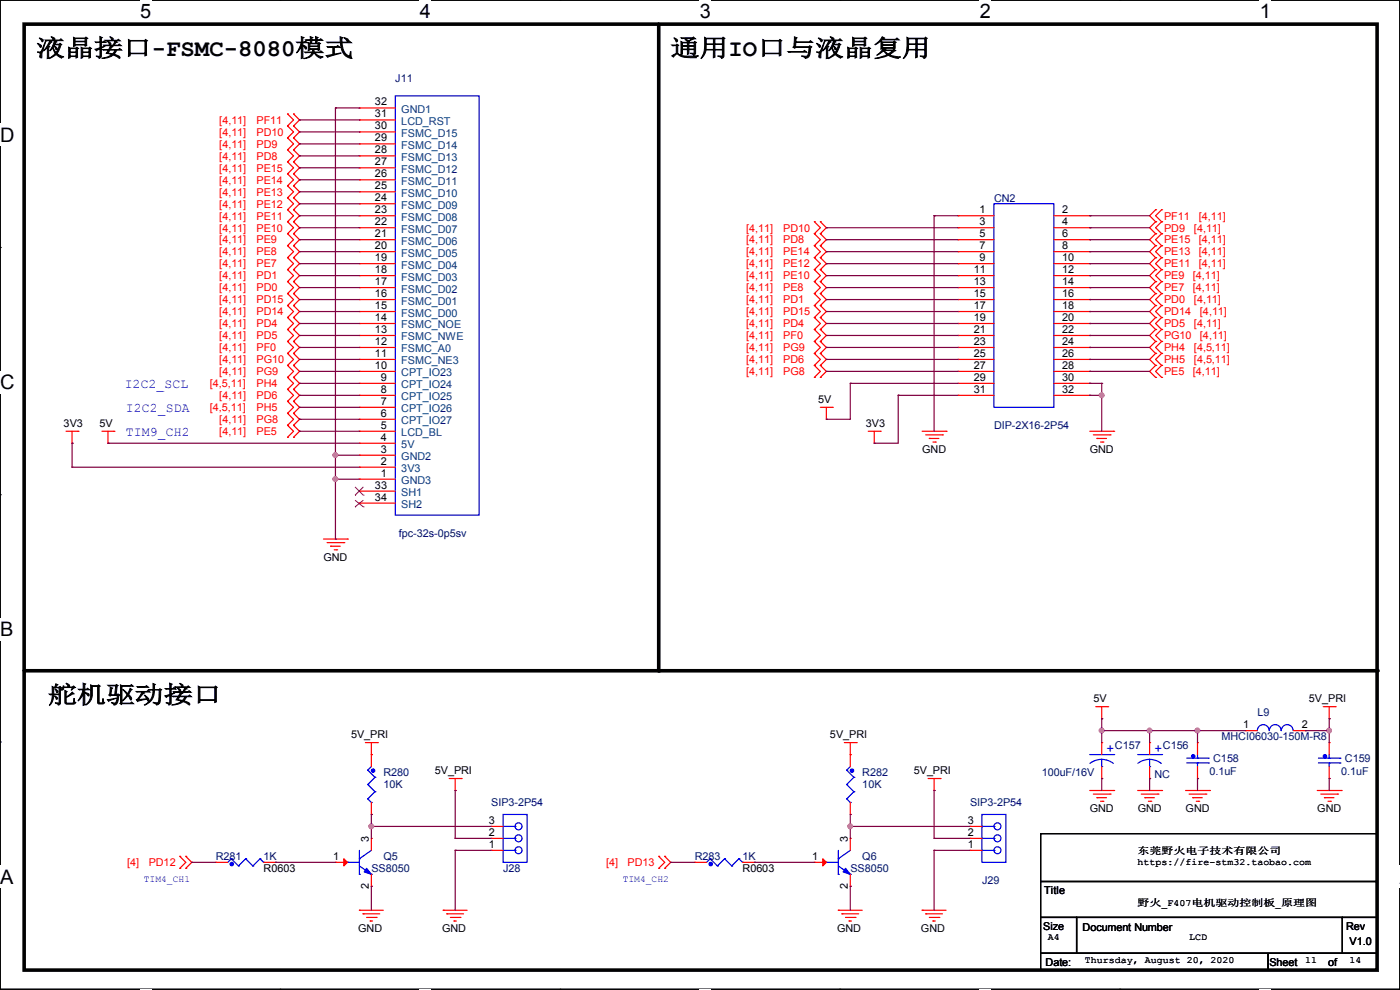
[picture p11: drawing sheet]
<svg xmlns="http://www.w3.org/2000/svg" width="297mm" height="210mm" viewBox="0 0 297 210" stroke-linecap="round" stroke-linejoin="round" font-family="sans-serif">
<path d="M0 0h297v209.8h-297z" fill="none" stroke="#000" stroke-width=".25"/>
<g fill="#fff">
<path d="M29.7 0h2.4v4.8h-2.4z"/>
<path d="M29.7 209.8h2.4v.2h-2.4z"/>
</g>
<path d="M59.4 0h.1M59.4 209.8h.1" fill="none" stroke="#000" stroke-width=".25"/>
<g fill="#fff">
<path d="M89.1 0h2.3v4.8h-2.3z"/>
<path d="M89.1 209.8h2.3v.2h-2.3z"/>
</g>
<path d="M118.8 0h.1M118.8 209.8h.1" fill="none" stroke="#000" stroke-width=".25"/>
<g fill="#fff">
<path d="M148.5 0h2.3v4.8h-2.3z"/>
<path d="M148.5 209.8h2.3v.2h-2.3z"/>
</g>
<path d="M178.2 0h.1M178.2 209.8h.1" fill="none" stroke="#000" stroke-width=".25"/>
<g fill="#fff">
<path d="M207.9 0h2.3v4.8h-2.3z"/>
<path d="M207.9 209.8h2.3v.2h-2.3z"/>
</g>
<path d="M237.6 0h.1M237.6 209.8h.1" fill="none" stroke="#000" stroke-width=".25"/>
<g fill="#fff">
<path d="M267.3 0h2.3v4.8h-2.3z"/>
<path d="M267.3 209.8h2.3v.2h-2.3z"/>
<path d="M0 26.2h3.1v4.8h-3.1z"/>
<path d="M0 78.7h3.1v4.7h-3.1z"/>
</g>
<path d="M0 52.5h.1M297 52.5h.1" fill="none" stroke="#000" stroke-width=".25"/>
<path d="M0 131.1h2.9v4.8h-2.9z" fill="#fff"/>
<path d="M0 104.9h.1M297 104.9h.1" fill="none" stroke="#000" stroke-width=".25"/>
<g fill="#fff">
<path d="M0 183.6h2.9v4.7h-2.9z"/>
<path d="M296.9 183.6h.1v4.7h-.1z"/>
</g>
<path d="M0 157.4h.1M297 157.4h.1M220.8 176.8h71.3v10.2h-71.3zM220.8 187h71.3v7.6h-71.3zM220.8 194.6h7.6v7.6h-7.6zM228.4 194.6h56.4v7.6h-56.4zM284.8 194.6h7.3v7.6h-7.3zM220.8 202.2h48.2v3.6h-48.2zM269 202.2h23.1v3.6h-23.1z" fill="none" stroke="#000" stroke-width=".25"/>
<path d="M5.1 5.1h287v200.7h-287zM139.7 5.1v137.2M5.1 142.3h287" fill="none" stroke="#000" stroke-width=".76"/>
<g fill="#000">
<circle cx="139.7" cy="142.3" r=".38"/>
<circle cx="292.1" cy="142.3" r=".38"/>
</g>
<g fill="none" stroke="#f00" stroke-width=".25">
<path d="M61 26.7h.1M61 24.2h.1M61 29.3h.1M61 31.8h.1M61 34.3h.1M61 36.9h.1M61 39.4h.1M61 24.2l1.3 1.2-1.3 1.3M61 26.7l1.3 1.3-1.3 1.3M61 29.3l1.3 1.2-1.3 1.3M61 31.8l1.3 1.3-1.3 1.2M61 34.3l1.3 1.3-1.3 1.3"/>
<path d="M61 36.9l1.3 1.2-1.3 1.3M61 39.4l1.3 1.3-1.3 1.3M62.3 24.2h.1M62.3 26.7h.1M62.3 29.3h.1M62.3 31.8h.1M62.3 34.3h.1M62.3 36.9h.1M62.3 39.4h.1M62.3 24.2l1.2 1.2-1.2 1.3M62.3 26.7l1.2 1.3-1.2 1.3M62.3 29.3l1.2 1.2-1.2 1.3"/>
<path d="M62.3 31.8l1.2 1.3-1.2 1.2M62.3 34.3l1.2 1.3-1.2 1.3M62.3 36.9l1.2 1.2-1.2 1.3M62.3 39.4l1.2 1.3-1.2 1.3M76.2 22.9h.1M76.2 25.4h.1M76.2 28h.1M76.2 30.5h.1M76.2 33.1h.1M76.2 35.6h.1M76.2 38.1h.1M76.2 22.9h7.7"/>
<path d="M76.2 25.4h7.7M76.2 28h7.7M76.2 30.5h7.7M76.2 33.1h7.7M76.2 35.6h7.7M76.2 38.1h7.7M61 42h.1M61 44.5h.1M61 47h.1M61 49.6h.1M61 52.1h.1M61 54.7h.1"/>
<path d="M61 57.2h.1M61 59.7h.1M61 42l1.3 1.2-1.3 1.3M61 44.5l1.3 1.3-1.3 1.2M61 47l1.3 1.3-1.3 1.3M61 49.6l1.3 1.2-1.3 1.3M61 52.1l1.3 1.3-1.3 1.3M61 54.7l1.3 1.2-1.3 1.3M61 57.2l1.3 1.3-1.3 1.2M61 59.7l1.3 1.3-1.3 1.3M62.3 42h.1M62.3 44.5h.1"/>
<path d="M62.3 47h.1M62.3 49.6h.1M62.3 52.1h.1M62.3 54.7h.1M62.3 57.2h.1M62.3 59.7h.1M62.3 42l1.2 1.2-1.2 1.3M62.3 44.5l1.2 1.3-1.2 1.2M62.3 47l1.2 1.3-1.2 1.3M62.3 49.6l1.2 1.2-1.2 1.3M62.3 52.1l1.2 1.3-1.2 1.3M62.3 54.7l1.2 1.2-1.2 1.3"/>
<path d="M62.3 57.2l1.2 1.3-1.2 1.2M62.3 59.7l1.2 1.3-1.2 1.3M76.2 40.7h.1M76.2 43.2h.1M76.2 45.8h.1M76.2 48.3h.1M76.2 50.8h.1M76.2 53.4h.1M76.2 55.9h.1M76.2 58.5h.1M76.2 45.8h7.7M76.2 48.3h7.7"/>
<path d="M76.2 50.8h7.7M76.2 53.4h7.7M76.2 55.9h7.7M76.2 58.5h7.7M76.2 40.7h7.7M76.2 43.2h7.7M172.8 54.7h.1M172.8 52.1h.1M172.8 57.2h.1M172.8 59.7h.1M172.8 49.6h.1M172.8 47h.1"/>
<path d="M172.8 52.1l1.2 1.3-1.2 1.3M172.8 54.7l1.2 1.2-1.2 1.3M172.8 57.2l1.2 1.3-1.2 1.2M172.8 49.6l1.2 1.2-1.2 1.3M172.8 59.7l1.2 1.3-1.2 1.3M172.8 47l1.2 1.3-1.2 1.3M174 52.1h.1M174 54.7h.1M174 57.2h.1M174 59.7h.1M174 49.6h.1M174 47h.1"/>
<path d="M174 52.1l1.3 1.3-1.3 1.3M174 54.7l1.3 1.2-1.3 1.3M174 57.2l1.3 1.3-1.3 1.2M174 49.6l1.3 1.2-1.3 1.3M174 59.7l1.3 1.3-1.3 1.3M174 47l1.3 1.3-1.3 1.3M203.2 45.8h.1M203.2 48.3h.1M203.2 50.8h.1M203.2 53.4h.1M203.2 55.9h.1M203.2 58.5h.1"/>
<path d="M203.2 45.8h7.7M203.2 48.3h7.7M203.2 50.8h7.7M203.2 53.4h7.7M203.2 55.9h7.7M203.2 58.5h7.7M223.6 45.8h7.6M223.6 48.3h7.6M223.6 50.8h7.6M223.6 53.4h7.6M223.6 55.9h7.6M223.6 58.5h7.6"/>
<path d="M231.2 45.8h.1M231.2 48.3h.1M231.2 50.8h.1M231.2 53.4h.1M231.2 55.9h.1M231.2 58.5h.1M245.2 44.5h.1M245.2 47h.1M245.2 49.6h.1M245.2 52.1h.1M245.2 54.7h.1M245.2 57.2h.1"/>
<path d="M245.2 59.7h.1M245.2 44.5l-1.3 1.3 1.3 1.2M245.2 47l-1.3 1.3 1.3 1.3M245.2 52.1l-1.3 1.3 1.3 1.3M245.2 49.6l-1.3 1.2 1.3 1.3M245.2 57.2l-1.3 1.3 1.3 1.2M245.2 54.7l-1.3 1.2 1.3 1.3M245.2 59.7l-1.3 1.3 1.3 1.3M246.4 47h.1M246.4 44.5h.1M246.4 49.6h.1M246.4 54.7h.1"/>
<path d="M246.4 52.1h.1M246.4 59.7h.1M246.4 57.2h.1M246.4 44.5l-1.2 1.3 1.2 1.2M246.4 47l-1.2 1.3 1.2 1.3M246.4 52.1l-1.2 1.3 1.2 1.3M246.4 49.6l-1.2 1.2 1.2 1.3M246.4 57.2l-1.2 1.3 1.2 1.2M246.4 54.7l-1.2 1.2 1.2 1.3M246.4 59.7l-1.2 1.3 1.2 1.3M61 62.3h.1M61 64.8h.1"/>
<path d="M61 67.4h.1M61 69.9h.1M61 72.4h.1M61 75h.1M61 77.5h.1M61 62.3l1.3 1.2-1.3 1.3M61 64.8l1.3 1.3-1.3 1.3M61 67.4l1.3 1.2-1.3 1.3M61 69.9l1.3 1.3-1.3 1.2M61 72.4l1.3 1.3-1.3 1.3M61 75l1.3 1.2-1.3 1.3M61 77.5l1.3 1.3-1.3 1.3"/>
<path d="M62.3 62.3h.1M62.3 64.8h.1M62.3 67.4h.1M62.3 69.9h.1M62.3 72.4h.1M62.3 75h.1M62.3 77.5h.1M62.3 62.3l1.2 1.2-1.2 1.3M62.3 64.8l1.2 1.3-1.2 1.3M62.3 67.4l1.2 1.2-1.2 1.3M62.3 69.9l1.2 1.3-1.2 1.2M62.3 72.4l1.2 1.3-1.2 1.3"/>
<path d="M62.3 75l1.2 1.2-1.2 1.3M62.3 77.5l1.2 1.3-1.2 1.3M76.2 61h.1M76.2 63.5h.1M76.2 66.1h.1M76.2 68.6h.1M76.2 71.2h.1M76.2 73.7h.1M76.2 76.2h.1M76.2 78.8h.1M76.2 61h7.7M76.2 63.5h7.7"/>
<path d="M76.2 66.1h7.7M76.2 68.6h7.7M76.2 71.2h7.7M76.2 73.7h7.7M76.2 76.2h7.7M76.2 78.8h7.7M172.8 64.8h.1M172.8 62.3h.1M172.8 67.4h.1M172.8 69.9h.1M172.8 72.4h.1M172.8 77.5h.1"/>
<path d="M172.8 75h.1M172.8 62.3l1.2 1.2-1.2 1.3M172.8 64.8l1.2 1.3-1.2 1.3M172.8 67.4l1.2 1.2-1.2 1.3M172.8 69.9l1.2 1.3-1.2 1.2M172.8 75l1.2 1.2-1.2 1.3M172.8 77.5l1.2 1.3-1.2 1.3M172.8 72.4l1.2 1.3-1.2 1.3M174 62.3h.1M174 64.8h.1M174 67.4h.1M174 69.9h.1"/>
<path d="M174 72.4h.1M174 75h.1M174 77.5h.1M174 62.3l1.3 1.2-1.3 1.3M174 64.8l1.3 1.3-1.3 1.3M174 67.4l1.3 1.2-1.3 1.3M174 69.9l1.3 1.3-1.3 1.2M174 75l1.3 1.2-1.3 1.3M174 77.5l1.3 1.3-1.3 1.3M174 72.4l1.3 1.3-1.3 1.3M203.2 61h.1M203.2 63.5h.1"/>
<path d="M203.2 66.1h.1M203.2 68.6h.1M203.2 71.2h.1M203.2 73.7h.1M203.2 76.2h.1M203.2 78.8h.1M203.2 61h7.7M203.2 63.5h7.7M203.2 66.1h7.7M203.2 68.6h7.7M203.2 71.2h7.7M203.2 73.7h7.7"/>
<path d="M203.2 76.2h7.7M203.2 78.8h7.7M223.6 61h7.6M223.6 63.5h7.6M223.6 66.1h7.6M223.6 68.6h7.6M223.6 71.2h7.6M223.6 73.7h7.6M223.6 76.2h7.6M223.6 78.8h7.6M231.2 61h.1M231.2 63.5h.1"/>
<path d="M231.2 66.1h.1M231.2 68.6h.1M231.2 71.2h.1M231.2 73.7h.1M231.2 76.2h.1M231.2 78.8h.1M245.2 62.3h.1M245.2 64.8h.1M245.2 67.4h.1M245.2 69.9h.1M245.2 72.4h.1M245.2 75h.1"/>
<path d="M245.2 77.5h.1M245.2 62.3l-1.3 1.2 1.3 1.3M245.2 67.4l-1.3 1.2 1.3 1.3M245.2 64.8l-1.3 1.3 1.3 1.3M245.2 69.9l-1.3 1.3 1.3 1.2M245.2 72.4l-1.3 1.3 1.3 1.3M245.2 75l-1.3 1.2 1.3 1.3M245.2 77.5l-1.3 1.3 1.3 1.3M246.4 64.8h.1M246.4 62.3h.1M246.4 69.9h.1M246.4 67.4h.1"/>
<path d="M246.4 72.4h.1M246.4 75h.1M246.4 77.5h.1M246.4 62.3l-1.2 1.2 1.2 1.3M246.4 67.4l-1.2 1.2 1.2 1.3M246.4 64.8l-1.2 1.3 1.2 1.3M246.4 69.9l-1.2 1.3 1.2 1.2M246.4 72.4l-1.2 1.3 1.2 1.3M246.4 75l-1.2 1.2 1.2 1.3M246.4 77.5l-1.2 1.3 1.2 1.3M14 91.5h2.6M15.3 94h.1"/>
<path d="M15.3 91.5v2.5M16.6 91.5h.1M21.6 91.5h2.6M22.9 94h.1M22.9 91.5v2.5M24.2 91.5h.1M61 85.1h.1M61 82.6h.1M61 80.1h.1M61 87.7h.1M61 90.2h.1M61 92.8h.1"/>
<path d="M61 82.6l1.3 1.3-1.3 1.2M61 80.1l1.3 1.2-1.3 1.3M61 85.1l1.3 1.3-1.3 1.3M61 87.7l1.3 1.2-1.3 1.3M61 90.2l1.3 1.3-1.3 1.3M62.3 82.6h.1M62.3 85.1h.1M62.3 80.1h.1M62.3 87.7h.1M62.3 90.2h.1M62.3 92.8h.1M62.3 82.6l1.2 1.3-1.2 1.2"/>
<path d="M62.3 80.1l1.2 1.2-1.2 1.3M62.3 85.1l1.2 1.3-1.2 1.3M62.3 87.7l1.2 1.2-1.2 1.3M62.3 90.2l1.2 1.3-1.2 1.3M76.2 81.3h.1M76.2 83.9h.1M76.2 86.4h.1M76.2 88.9h.1M76.2 91.5h.1M76.2 94h.1M76.2 96.6h.1M76.2 99.1h.1"/>
<path d="M76.2 91.5h7.7M76.2 86.4h7.7M76.2 81.3h7.7M76.2 83.9h7.7M76.2 88.9h7.7M76.2 94h7.7M76.2 96.6h7.7M76.2 99.1h7.7M172.8 80.1h.1M174 80.1h.1M174 86.4h2.6M175.3 88.9h.1"/>
<path d="M175.3 86.4v2.5M176.6 86.4h.1M184.2 91.5h2.5M185.5 94h.1M185.5 91.5v2.5M186.7 91.5h.1M195.6 91.5h5.1M196.4 92.2h3.5M197.1 93h.1M197.1 93h2.1M197.9 93.8h.5M198.4 93.8h.1"/>
<path d="M199.9 92.2h.1M200.7 91.5h.1M203.2 81.3h.1M203.2 83.9h.1M203.2 81.3h7.7M203.2 83.9h7.7M223.6 81.3h7.6M223.6 83.9h7.6M231.2 81.3h.1M231.2 83.9h.1M231.2 91.5h5.1M231.9 92.2h3.6"/>
<path d="M232.7 93h.1M232.7 93h2M233.5 93.8h.5M234 93.8h.1M235.5 92.2h.1M236.3 91.5h.1M245.2 80.1h.1M246.4 80.1h.1M68.6 114.3h5.1M69.4 115.1h3.5M70.1 115.9h.1M70.1 115.9h2.1"/>
<path d="M70.9 116.6h.5M71.4 116.6h.1M72.9 115.1h.1M73.7 114.3h.1M76.2 101.6h.1M76.2 104.2h.1M76.2 106.7h.1M76.2 101.6h7.7M76.2 104.2h7.7M76.2 106.7h7.7M77.5 157.5h2.6M78.8 157.5v5.1"/>
<path d="M80.1 157.5h.1M179.1 157.5h2.6M180.4 157.5v5.1M181.7 157.5h.1M232.5 149.9h2.5M233.7 152.4h.1M233.7 157.5h.1M233.7 149.9v2.5M233.7 157.5v2.6M235 149.9h.1M243.9 157.5h.1M243.9 157.5v2.6"/>
<path d="M254 157.5h.1M254 157.5v2.6M264.2 155h.1M264.2 155h2.5M274.4 155h2.5M276.9 155h.1M280.7 149.9h2.6M282 152.4h.1M282 157.5h.1M282 149.9v2.5M282 157.5v2.6M283.3 149.9h.1"/>
<path d="M78.8 160.1h.1M78.8 177.8h.1M78.8 172.8h.1M78.8 170.2v2.6M78.8 177.8v2.6M95.3 165.1h2.5M96.6 167.7h.1M96.6 165.1v2.6M97.8 165.1h.1M104.2 177.8h.1M104.2 175.3h.1M104.2 177.8h2.5"/>
<path d="M104.2 175.3h2.5M180.4 160.1h.1M180.4 177.8h.1M180.4 172.8h.1M180.4 170.2v2.6M180.4 177.8v2.6M196.9 165.1h2.5M198.2 167.7h.1M198.2 165.1v2.6M199.4 165.1h.1M205.8 177.8h.1M205.8 175.3h.1"/>
<path d="M205.8 177.8h2.5M205.8 175.3h2.5M231.2 167.7h5.1M231.9 168.4h3.6M232.7 169.2h.1M232.7 169.2h2M233.5 170h.5M233.7 165.1h.1M233.7 162.6v2.5M234 170h.1M235.5 168.4h.1M236.3 167.7h.1"/>
<path d="M241.3 167.7h5.1M242.1 168.4h3.6M242.9 169.2h.1M242.9 169.2h2M243.6 170h.5M243.9 165.1h.1M243.9 162.6v2.5M244.1 170h.1M245.7 168.4h.1M246.4 167.7h.1M251.5 167.7h5.1M252.3 168.4h3.5"/>
<path d="M253 169.2h.1M253 169.2h2.1M253.8 170h.5M254 165.1h.1M254 162.6v2.5M254.3 170h.1M255.8 168.4h.1M256.6 167.7h.1M279.4 167.7h5.1M280.2 168.4h3.6M281 169.2h.1M281 169.2h2"/>
<path d="M281.7 170h.5M282 165.1h.1M282 162.6v2.5M282.2 170h.1M283.8 168.4h.1M284.5 167.7h.1M38.1 184.2h.1M38.1 181.7h.1M38.1 181.7l1.3 1.2-1.3 1.3M39.4 181.7h.1M39.4 184.2h.1M39.4 181.7l1.3 1.2-1.3 1.3"/>
<path d="M45.8 182.9h.1M45.8 182.9h2.5M55.9 182.9h2.6M58.5 182.9h.1M71.2 182.9h.1M71.2 182.9h2.5M76.2 193.1h.1M76.2 193.1h5.1M77 193.8h.1M77 193.8h3.6M77.8 194.6h2M78.5 195.4h.1"/>
<path d="M78.5 195.4h.5M78.8 188h.1M78.8 185.5v2.5M79.8 194.6h.1M94 193.1h.1M94 193.1h5.1M94.8 193.8h.1M94.8 193.8h3.5M95.5 194.6h2.1M96.3 195.4h.1M96.3 195.4h.5M97.6 194.6h.1"/>
<path d="M104.2 180.4h.1M104.2 180.4h2.5M139.7 184.2h.1M139.7 181.7h.1M139.7 181.7l1.3 1.2-1.3 1.3M141 181.7h.1M141 184.2h.1M141 181.7l1.3 1.2-1.3 1.3M147.4 182.9h.1M147.4 182.9h2.5M157.5 182.9h2.6M160.1 182.9h.1"/>
<path d="M172.8 182.9h.1M172.8 182.9h2.5M177.8 193.1h.1M177.8 193.1h5.1M178.6 193.8h.1M178.6 193.8h3.6M179.4 194.6h2M180.1 195.4h.1M180.1 195.4h.5M180.4 188h.1M180.4 185.5v2.5M181.4 194.6h.1"/>
<path d="M195.6 193.1h.1M195.6 193.1h5.1M196.4 193.8h.1M196.4 193.8h3.5M197.1 194.6h2.1M197.9 195.4h.1M197.9 195.4h.5M199.2 194.6h.1M205.8 180.4h.1M205.8 180.4h2.5"/>
</g>
<g fill="#00f" stroke="#00f" stroke-width=".25">
<path d="M179.4 184.2l1 1.3-1.5-.5z"/>
<path d="M77.8 184.2l1 1.3-1.5-.5z"/>
<circle cx="180.7" cy="163.5" r=".36"/>
<circle cx="253.1" cy="160.4" r=".36"/>
<circle cx="150.8" cy="183.3" r=".36"/>
<circle cx="281.1" cy="160.4" r=".36"/>
<circle cx="79.1" cy="163.5" r=".36"/>
<circle cx="49.2" cy="183.3" r=".36"/>
</g>
<g fill="none" stroke="#00f" stroke-width=".25">
<path d="M83.9 20.4h17.7v88.9h-17.7zM210.9 43.2h12.7v43.2h-12.7zM266.7 155a1.25 1.25 0 0 1 1.3-1.3 1.25 1.25 0 0 1 1.2 1.3 1.27 1.27 0 0 1 1.3-1.3 1.27 1.27 0 0 1 1.3 1.3M271.8 155a1.25 1.25 0 0 1 1.3-1.3 1.25 1.25 0 0 1 1.2 1.3M78 163.4h.1M78 166.4h.1M78 169.5h.1M78 163.4l1.5 1.5M78 166.4l1.5 1.5M78 169.5l.8 .7M78.8 170.2h.1M78.8 162.6l-.8 .8"/>
<path d="M79.5 164.9h.1M79.5 167.9h.1M79.5 164.9l-1.5 1.5M79.5 167.9l-1.5 1.6M106.7 172.8h5.1v10.1h-5.1zM106.7 177.8h2.6M106.7 175.3h2.6M109.3 177.8h.1M109.3 175.3h.1M179.6 163.4h.1M179.6 166.4h.1M179.6 169.5h.1"/>
<path d="M179.6 163.4l1.5 1.5M179.6 166.4l1.5 1.5M179.6 169.5l.8 .7M180.4 170.2h.1M180.4 162.6l-.8 .8M181.1 164.9h.1M181.1 167.9h.1M181.1 164.9l-1.5 1.5M181.1 167.9l-1.5 1.6M208.3 172.8h5.1v10.1h-5.1zM208.3 177.8h2.6M208.3 175.3h2.6"/>
<path d="M210.9 177.8h.1M210.9 175.3h.1M231.2 160.1h5.1M233.7 162.6h.1M233.7 161.1l1.6 .3 .9 .5M233.7 161.1l-1 .1-1.5 .7M233.7 161.1v1.5M236.3 160.1h.1M241.3 160.1h5.1M243.9 162.6h.1M243.9 161.1l1.5 .3 .9 .5M243.9 161.1l-1.1 .1-1.4 .7"/>
<path d="M243.9 161.1v1.5M246.4 160.1h.1M251.8 161.8h4.5M251.8 160.8h4.5M254 161.8h.1M254 160.8h.1M254 160.1v.7M254 161.8v.8M256.3 161.8h.1M256.3 160.8h.1M279.7 161.8h4.6M279.7 160.8h4.6"/>
<path d="M282 161.8h.1M282 160.8h.1M282 160.1v.7M282 161.8v.8M284.3 161.8h.1M284.3 160.8h.1M49.1 182.2h.1M49.1 182.2l-.8 .7M49.1 182.2l1.5 1.5M50.6 183.7h.1M52.1 182.2h.1M52.1 182.2l-1.5 1.5"/>
<path d="M52.1 182.2l1.5 1.5M53.6 183.7h.1M55.2 182.2h.1M55.2 182.2l-1.6 1.5M55.2 182.2l.7 .7M55.9 182.9h.1M73.7 182.9h.1M73.7 182.9h2.5M76.2 182.2h.1M76.2 185.5h.1M76.2 183.7l2.6 1.8M76.2 180.4v5.1"/>
<path d="M78.8 185.5h.1M78.8 180.4l-2.6 1.8M106.7 180.4h2.6M109.3 180.4h.1M150.7 182.2h.1M150.7 182.2l-.8 .7M150.7 182.2l1.5 1.5M152.2 183.7h.1M153.7 182.2h.1M153.7 182.2l-1.5 1.5M153.7 182.2l1.5 1.5M155.2 183.7h.1"/>
<path d="M156.8 182.2h.1M156.8 182.2l-1.6 1.5M156.8 182.2l.7 .7M157.5 182.9h.1M175.3 182.9h.1M175.3 182.9h2.5M177.8 182.2h.1M177.8 185.5h.1M177.8 183.7l2.6 1.8M177.8 180.4v5.1M180.4 185.5h.1M180.4 180.4l-2.6 1.8"/>
<path d="M208.3 180.4h2.6M210.9 180.4h.1"/>
<circle cx="110" cy="177.8" r=".74"/>
<circle cx="110" cy="175.3" r=".74"/>
<circle cx="211.6" cy="177.8" r=".74"/>
<circle cx="211.6" cy="175.3" r=".74"/>
<circle cx="110" cy="180.4" r=".74"/>
<circle cx="211.6" cy="180.4" r=".74"/>
</g>
<g fill="#f00" stroke="#f00" stroke-width=".25">
<path d="M174.5 182.2l.8 .7-.8 .8z"/>
<path d="M72.9 182.2l.8 .7-.8 .8z"/>
</g>
<path d="M75.3 105h.1M75.3 107.5h.1M75.3 103.3l1.8 1.7M75.3 106.1l1.8 1.4M77.1 105h.1M77.1 107.5h.1M77.1 103.3l-1.8 1.7M77.1 106.1l-1.8 1.4" fill="none" stroke="#804000" stroke-width=".21"/>
<g fill="none" stroke="#800040" stroke-width=".25">
<path d="M63.5 25.4h.1M63.5 28h.1M63.5 30.5h.1M63.5 33.1h.1M63.5 35.6h.1M63.5 38.1h.1M63.5 25.4h12.7M63.5 28h12.7M63.5 30.5h12.7M63.5 33.1h12.7M63.5 35.6h12.7M63.5 38.1h12.7"/>
<path d="M71.2 22.9h.1M71.2 22.9v91.4M71.2 22.9h5M63.5 40.7h.1M63.5 43.2h.1M63.5 45.8h.1M63.5 48.3h.1M63.5 50.8h.1M63.5 53.4h.1M63.5 55.9h.1M63.5 58.5h.1M63.5 53.4h12.7"/>
<path d="M63.5 55.9h12.7M63.5 58.5h12.7M63.5 50.8h12.7M63.5 45.8h12.7M63.5 48.3h12.7M63.5 40.7h12.7M63.5 43.2h12.7M175.3 53.4h.1M175.3 55.9h.1M175.3 58.5h.1M175.3 50.8h.1M175.3 48.3h.1"/>
<path d="M175.3 53.4h27.9M175.3 55.9h27.9M175.3 58.5h27.9M175.3 50.8h27.9M175.3 48.3h27.9M198.2 45.8h.1M198.2 45.8v45.7M198.2 45.8h5M231.2 50.8h.1M231.2 53.4h.1M231.2 58.5h.1M231.2 45.8h.1"/>
<path d="M231.2 48.3h.1M231.2 55.9h.1M231.2 53.4h12.7M231.2 55.9h12.7M231.2 58.5h12.7M231.2 50.8h12.7M231.2 45.8h12.7M231.2 48.3h12.7M63.5 61h.1M63.5 63.5h.1M63.5 66.1h.1M63.5 68.6h.1"/>
<path d="M63.5 71.2h.1M63.5 73.7h.1M63.5 76.2h.1M63.5 78.8h.1M63.5 63.5h12.7M63.5 66.1h12.7M63.5 68.6h12.7M63.5 61h12.7M63.5 71.2h12.7M63.5 76.2h12.7M63.5 78.8h12.7M63.5 73.7h12.7"/>
<path d="M175.3 63.5h.1M175.3 66.1h.1M175.3 68.6h.1M175.3 61h.1M175.3 71.2h.1M175.3 76.2h.1M175.3 78.8h.1M175.3 73.7h.1M175.3 63.5h27.9M175.3 66.1h27.9M175.3 68.6h27.9M175.3 61h27.9"/>
<path d="M175.3 71.2h27.9M175.3 76.2h27.9M175.3 78.8h27.9M175.3 73.7h27.9M231.2 61h.1M231.2 63.5h.1M231.2 66.1h.1M231.2 68.6h.1M231.2 73.7h.1M231.2 76.2h.1M231.2 78.8h.1M231.2 71.2h.1"/>
<path d="M231.2 63.5h12.7M231.2 66.1h12.7M231.2 68.6h12.7M231.2 61h12.7M231.2 71.2h12.7M231.2 76.2h12.7M231.2 78.8h12.7M231.2 73.7h12.7M15.3 94h.1M15.3 99.1h.1M15.3 94v5.1M15.3 99.1h60.9"/>
<path d="M22.9 94h.1M22.9 94h53.3M63.5 83.9h.1M63.5 81.3h.1M63.5 86.4h.1M63.5 88.9h.1M63.5 91.5h.1M63.5 81.3h12.7M63.5 83.9h12.7M63.5 88.9h12.7M63.5 86.4h12.7M63.5 91.5h12.7"/>
<path d="M71.2 96.6h.1M71.2 96.6h5M175.3 88.9h.1M180.4 81.3h.1M180.4 81.3h22.8M180.4 81.3v7.6h-5.1M185.5 94h.1M190.5 83.9h.1M190.5 83.9h12.7M190.5 83.9v10.1h-5M231.2 81.3h.1M231.2 83.9h.1"/>
<path d="M231.2 81.3h2.5M231.2 83.9h2.5M233.7 81.3h.1M233.7 83.9h.1M233.7 81.3v10.2M71.2 101.6h.1M71.2 114.3h.1M71.2 101.6h5M233.7 155h.1M233.7 152.4h.1M233.7 152.4v5.1M233.7 155h30.5"/>
<path d="M243.9 155h.1M243.9 155v2.5M254 155h.1M254 155v2.5M276.9 155h.1M276.9 155h5.1M282 155h.1M282 152.4h.1M282 152.4v5.1M78.8 172.8h.1M78.8 175.3h.1M78.8 172.8v5"/>
<path d="M78.8 175.3h25.4M96.6 177.8h.1M96.6 167.7h.1M96.6 167.7v10.1M96.6 177.8h7.6M180.4 172.8h.1M180.4 175.3h.1M180.4 172.8v5M180.4 175.3h25.4M198.2 177.8h.1M198.2 167.7h.1M198.2 167.7v10.1"/>
<path d="M198.2 177.8h7.6M233.7 165.1h.1M233.7 165.1v2.6M243.9 165.1h.1M243.9 165.1v2.6M254 165.1h.1M254 165.1v2.6M282 165.1h.1M282 165.1v2.6M40.7 182.9h.1M40.7 182.9h5.1M58.5 182.9h.1"/>
<path d="M58.5 182.9h12.7M78.8 188h.1M78.8 188v5.1M96.6 180.4h.1M96.6 180.4v12.7M96.6 180.4h7.6M142.3 182.9h.1M142.3 182.9h5.1M160.1 182.9h.1M160.1 182.9h12.7M180.4 188h.1M180.4 188v5.1"/>
<path d="M198.2 180.4h.1M198.2 180.4v12.7M198.2 180.4h7.6"/>
</g>
<g fill="#f0f" stroke="#f0f" stroke-width=".25">
<circle cx="233.7" cy="83.8" r=".49"/>
<circle cx="78.8" cy="175.3" r=".49"/>
<circle cx="180.4" cy="175.3" r=".49"/>
<circle cx="233.7" cy="155" r=".49"/>
<circle cx="243.9" cy="155" r=".49"/>
<circle cx="254" cy="155" r=".49"/>
<circle cx="282" cy="155" r=".49"/>
<circle cx="71.1" cy="96.5" r=".49"/>
<circle cx="71.1" cy="101.6" r=".49"/>
</g>
<g font-size="5.1">
<text x="7.7" y="11.9">液晶接口-FSMC-8080模式</text>
<text x="142.3" y="11.9">通用IO口与液晶复用</text>
<text x="10.2" y="149.1">舵机驱动接口</text>
</g>
<g font-size="4.2">
<text x="29.7" y="3.9">5</text>
<text x="89.1" y="3.9">4</text>
<text x="148.5" y="3.9">3</text>
<text x="207.9" y="3.9">2</text>
<text x="267.2" y="3.9">1</text>
<text x="0" y="30.1">D</text>
<text x="0" y="82.5">C</text>
<text x="0" y="135">B</text>
<text x="0" y="187.4">A</text>
<text x="297" y="187.4">A</text>
</g>
<g font-size="2.8" fill="#00f">
<text x="26.5" y="82.3">I2C2_SCL</text>
<text x="26.7" y="87.4">I2C2_SDA</text>
<text x="26.7" y="92.5">TIM9_CH2</text>
<text x="234.7" y="159.8">+</text>
<text x="244.9" y="159.8">+</text>
</g>
<g font-size="2.3" fill="#000080">
<text x="83.9" y="17.4">J11</text>
<text x="210.9" y="42.8">CN2</text>
<text x="210.9" y="91">DIP-2X16-2P54</text>
<text x="84.6" y="113.9">fpc-32s-0p5sv</text>
<text x="266.8" y="152">L9</text>
<text x="236.5" y="158.8">C157</text>
<text x="246.7" y="158.8">C156</text>
<text x="257.4" y="161.6">C158</text>
<text x="259.1" y="157.1">MHCI06030-150M-R8</text>
<text x="285.3" y="161.6">C159</text>
<text x="81.3" y="164.7">R280</text>
<text x="81.3" y="167.2">10K</text>
<text x="182.9" y="164.7">R282</text>
<text x="182.9" y="167.2">10K</text>
<text x="221" y="164.7">100uF/16V</text>
<text x="244.9" y="164.9">NC</text>
<text x="256.6" y="164.4">0.1uF</text>
<text x="284.5" y="164.4">0.1uF</text>
<text x="104.2" y="171">SIP3-2P54</text>
<text x="205.8" y="171">SIP3-2P54</text>
<text x="45.8" y="182.5">R281</text>
<text x="55.9" y="182.5">1K</text>
<text x="78.8" y="185">SS8050</text>
<text x="81.3" y="182.5">Q5</text>
<text x="106.7" y="185">J28</text>
<text x="147.4" y="182.5">R283</text>
<text x="157.5" y="182.5">1K</text>
<text x="180.4" y="185">SS8050</text>
<text x="182.9" y="182.5">Q6</text>
<text x="208.3" y="187.5">J29</text>
</g>
<g font-size="2.3">
<text x="79.5" y="22.4">32</text>
<text x="79.5" y="24.9">31</text>
<text x="79.5" y="27.4">30</text>
<text x="79.5" y="30">29</text>
<text x="79.5" y="32.5">28</text>
<text x="79.5" y="35.1">27</text>
<text x="79.5" y="37.6">26</text>
<text x="79.5" y="40.1">25</text>
<text x="79.5" y="42.7">24</text>
<text x="79.5" y="45.2">23</text>
<text x="79.5" y="47.8">22</text>
<text x="207.8" y="45.2">1</text>
<text x="207.8" y="47.8">3</text>
<text x="225.4" y="45.2">2</text>
<text x="225.4" y="47.8">4</text>
<text x="79.5" y="50.3">21</text>
<text x="79.5" y="52.8">20</text>
<text x="207.8" y="50.3">5</text>
<text x="207.8" y="52.8">7</text>
<text x="225.4" y="50.3">6</text>
<text x="225.4" y="52.8">8</text>
<text x="79.5" y="55.4">19</text>
<text x="79.5" y="57.9">18</text>
<text x="206.6" y="57.9">11</text>
<text x="207.8" y="55.4">9</text>
<text x="225.4" y="55.4">10</text>
<text x="225.4" y="57.9">12</text>
<text x="79.5" y="60.5">17</text>
<text x="79.5" y="63">16</text>
<text x="79.5" y="65.5">15</text>
<text x="206.6" y="60.5">13</text>
<text x="206.6" y="63">15</text>
<text x="206.6" y="65.5">17</text>
<text x="225.4" y="60.5">14</text>
<text x="225.4" y="63">16</text>
<text x="225.4" y="65.5">18</text>
<text x="79.5" y="68.1">14</text>
<text x="79.5" y="70.6">13</text>
<text x="206.6" y="68.1">19</text>
<text x="206.6" y="70.6">21</text>
<text x="225.4" y="68.1">20</text>
<text x="225.4" y="70.6">22</text>
<text x="79.5" y="73.2">12</text>
<text x="79.5" y="75.7">11</text>
<text x="206.6" y="73.2">23</text>
<text x="206.6" y="75.7">25</text>
<text x="225.4" y="73.2">24</text>
<text x="225.4" y="75.7">26</text>
<text x="79.5" y="78.2">10</text>
<text x="80.8" y="80.8">9</text>
<text x="80.8" y="83.3">8</text>
<text x="206.6" y="78.2">27</text>
<text x="206.6" y="80.8">29</text>
<text x="206.6" y="83.3">31</text>
<text x="225.4" y="78.2">28</text>
<text x="225.4" y="80.8">30</text>
<text x="225.4" y="83.3">32</text>
<text x="80.8" y="85.9">7</text>
<text x="80.8" y="88.4">6</text>
<text x="173.5" y="85.4">5V</text>
<text x="13.5" y="90.5">3V3</text>
<text x="21.1" y="90.5">5V</text>
<text x="80.8" y="90.9">5</text>
<text x="80.8" y="93.5">4</text>
<text x="183.7" y="90.5">3V3</text>
<text x="80.8" y="96">3</text>
<text x="80.8" y="98.6">2</text>
<text x="80.8" y="101.1">1</text>
<text x="195.6" y="96.1">GND</text>
<text x="231.2" y="96.1">GND</text>
<text x="79.5" y="103.6">33</text>
<text x="79.5" y="106.2">34</text>
<text x="68.6" y="119">GND</text>
<text x="232" y="148.9">5V</text>
<text x="277.7" y="148.9">5V_PRI</text>
<text x="263.7" y="154.4">1</text>
<text x="276.2" y="154.4">2</text>
<text x="74.5" y="156.5">5V_PRI</text>
<text x="176.1" y="156.5">5V_PRI</text>
<text x="92.2" y="164.2">5V_PRI</text>
<text x="193.9" y="164.2">5V_PRI</text>
<text x="231.2" y="172.3">GND</text>
<text x="241.4" y="172.3">GND</text>
<text x="251.5" y="172.3">GND</text>
<text x="279.5" y="172.3">GND</text>
<text x="78.2" y="178.6" transform="rotate(-90 78.2 178.6)">3</text>
<text x="103.7" y="179.8">1</text>
<text x="103.7" y="177.3">2</text>
<text x="103.7" y="174.8">3</text>
<text x="179.8" y="178.6" transform="rotate(-90 179.8 178.6)">3</text>
<text x="205.3" y="179.8">1</text>
<text x="205.3" y="177.3">2</text>
<text x="205.3" y="174.8">3</text>
<text x="55.9" y="185">R0603</text>
<text x="70.7" y="182.4">1</text>
<text x="157.5" y="185">R0603</text>
<text x="172.3" y="182.4">1</text>
<text x="78.2" y="188.5" transform="rotate(-90 78.2 188.5)">2</text>
<text x="179.8" y="188.5" transform="rotate(-90 179.8 188.5)">2</text>
<text x="221.5" y="189.6">Title</text>
<text x="76" y="197.7">GND</text>
<text x="93.8" y="197.7">GND</text>
<text x="177.6" y="197.7">GND</text>
<text x="195.4" y="197.7">GND</text>
<text x="221.3" y="197.2">Size</text>
<text x="229.7" y="197.4">Document Number</text>
<text x="285.6" y="197.2">Rev</text>
<text x="286.3" y="200.5">V1.0</text>
<text x="221.8" y="204.8">Date:</text>
<text x="269.3" y="204.8">Sheet</text>
<text x="281.7" y="204.8">of</text>
</g>
<g font-size="2.3" fill="#004080">
<text x="85.1" y="24">GND1</text>
<text x="85.1" y="26.5">LCD_RST</text>
<text x="85.1" y="29">FSMC_D15</text>
<text x="85.1" y="31.6">FSMC_D14</text>
<text x="85.1" y="34.1">FSMC_D13</text>
<text x="85.1" y="36.7">FSMC_D12</text>
<text x="85.1" y="39.2">FSMC_D11</text>
<text x="85.1" y="41.7">FSMC_D10</text>
<text x="85.1" y="44.3">FSMC_D09</text>
<text x="85.1" y="46.8">FSMC_D08</text>
<text x="85.1" y="49.4">FSMC_D07</text>
<text x="85.1" y="51.9">FSMC_D06</text>
<text x="85.1" y="54.4">FSMC_D05</text>
<text x="85.1" y="57">FSMC_D04</text>
<text x="85.1" y="59.5">FSMC_D03</text>
<text x="85.1" y="62.1">FSMC_D02</text>
<text x="85.1" y="64.6">FSMC_D01</text>
<text x="85.1" y="67.1">FSMC_D00</text>
<text x="85.1" y="69.7">FSMC_NOE</text>
<text x="85.1" y="72.2">FSMC_NWE</text>
<text x="85.1" y="74.8">FSMC_A0</text>
<text x="85.1" y="77.3">FSMC_NE3</text>
<text x="85.1" y="79.8">CPT_IO23</text>
<text x="85.1" y="82.4">CPT_IO24</text>
<text x="85.1" y="84.9">CPT_IO25</text>
<text x="85.1" y="87.5">CPT_IO26</text>
<text x="85.1" y="90">CPT_IO27</text>
<text x="85.1" y="92.5">LCD_BL</text>
<text x="85.1" y="95.1">5V</text>
<text x="85.1" y="97.6">GND2</text>
<text x="85.1" y="100.2">3V3</text>
<text x="85.1" y="102.7">GND3</text>
<text x="85.1" y="105.2">SH1</text>
<text x="85.1" y="107.8">SH2</text>
</g>
<g font-size="2.3" fill="#f00">
<text x="46.5" y="26.2">[4,11]</text>
<text x="46.5" y="28.8">[4,11]</text>
<text x="54.4" y="26.2">PF11</text>
<text x="54.4" y="28.8">PD10</text>
<text x="46.5" y="31.3">[4,11]</text>
<text x="46.5" y="33.9">[4,11]</text>
<text x="54.4" y="31.3">PD9</text>
<text x="54.4" y="33.9">PD8</text>
<text x="46.5" y="36.4">[4,11]</text>
<text x="46.5" y="38.9">[4,11]</text>
<text x="46.5" y="41.5">[4,11]</text>
<text x="54.4" y="36.4">PE15</text>
<text x="54.4" y="38.9">PE14</text>
<text x="54.4" y="41.5">PE13</text>
<text x="46.5" y="44">[4,11]</text>
<text x="46.5" y="46.6">[4,11]</text>
<text x="54.4" y="44">PE12</text>
<text x="54.4" y="46.6">PE11</text>
<text x="246.9" y="46.6">PF11</text>
<text x="254.3" y="46.6">[4,11]</text>
<text x="46.5" y="49.1">[4,11]</text>
<text x="46.5" y="51.6">[4,11]</text>
<text x="54.4" y="49.1">PE10</text>
<text x="54.4" y="51.6">PE9</text>
<text x="158.3" y="51.6">[4,11]</text>
<text x="158.3" y="49.1">[4,11]</text>
<text x="166.2" y="51.6">PD8</text>
<text x="166.2" y="49.1">PD10</text>
<text x="246.9" y="49.1">PD9</text>
<text x="246.9" y="51.6">PE15</text>
<text x="253.3" y="49.1">[4,11]</text>
<text x="254.3" y="51.6">[4,11]</text>
<text x="46.5" y="54.2">[4,11]</text>
<text x="46.5" y="56.7">[4,11]</text>
<text x="46.5" y="59.3">[4,11]</text>
<text x="54.4" y="54.2">PE8</text>
<text x="54.4" y="56.7">PE7</text>
<text x="54.4" y="59.3">PD1</text>
<text x="158.3" y="54.2">[4,11]</text>
<text x="158.3" y="56.7">[4,11]</text>
<text x="158.3" y="59.3">[4,11]</text>
<text x="166.2" y="54.2">PE14</text>
<text x="166.2" y="56.7">PE12</text>
<text x="166.2" y="59.3">PE10</text>
<text x="246.9" y="54.2">PE13</text>
<text x="246.9" y="59.3">PE9</text>
<text x="246.9" y="56.7">PE11</text>
<text x="253" y="59.3">[4,11]</text>
<text x="254.3" y="54.2">[4,11]</text>
<text x="254.3" y="56.7">[4,11]</text>
<text x="46.5" y="61.8">[4,11]</text>
<text x="46.5" y="64.3">[4,11]</text>
<text x="54.4" y="61.8">PD0</text>
<text x="54.4" y="64.3">PD15</text>
<text x="158.3" y="64.3">[4,11]</text>
<text x="158.3" y="61.8">[4,11]</text>
<text x="166.2" y="64.3">PD1</text>
<text x="166.2" y="61.8">PE8</text>
<text x="246.9" y="64.3">PD0</text>
<text x="246.9" y="61.8">PE7</text>
<text x="253" y="61.8">[4,11]</text>
<text x="253.3" y="64.3">[4,11]</text>
<text x="46.5" y="66.9">[4,11]</text>
<text x="46.5" y="69.4">[4,11]</text>
<text x="46.5" y="72">[4,11]</text>
<text x="54.4" y="66.9">PD14</text>
<text x="54.4" y="69.4">PD4</text>
<text x="54.4" y="72">PD5</text>
<text x="158.3" y="66.9">[4,11]</text>
<text x="158.3" y="69.4">[4,11]</text>
<text x="158.3" y="72">[4,11]</text>
<text x="166.2" y="66.9">PD15</text>
<text x="166.2" y="69.4">PD4</text>
<text x="166.2" y="72">PF0</text>
<text x="246.9" y="69.4">PD5</text>
<text x="246.9" y="66.9">PD14</text>
<text x="246.9" y="72">PG10</text>
<text x="253.3" y="69.4">[4,11]</text>
<text x="254.6" y="66.9">[4,11]</text>
<text x="254.6" y="72">[4,11]</text>
<text x="46.5" y="74.5">[4,11]</text>
<text x="46.5" y="77">[4,11]</text>
<text x="54.4" y="74.5">PF0</text>
<text x="54.4" y="77">PG10</text>
<text x="158.3" y="77">[4,11]</text>
<text x="158.3" y="74.5">[4,11]</text>
<text x="166.2" y="77">PD6</text>
<text x="166.2" y="74.5">PG9</text>
<text x="246.9" y="74.5">PH4</text>
<text x="246.9" y="77">PH5</text>
<text x="253.3" y="74.5">[4,5,11]</text>
<text x="253.3" y="77">[4,5,11]</text>
<text x="44.5" y="82.1">[4,5,11]</text>
<text x="46.5" y="79.6">[4,11]</text>
<text x="54.4" y="79.6">PG9</text>
<text x="54.4" y="82.1">PH4</text>
<text x="158.3" y="79.6">[4,11]</text>
<text x="166.2" y="79.6">PG8</text>
<text x="246.9" y="79.6">PE5</text>
<text x="253" y="79.6">[4,11]</text>
<text x="44.5" y="87.2">[4,5,11]</text>
<text x="46.5" y="84.7">[4,11]</text>
<text x="46.5" y="89.7">[4,11]</text>
<text x="54.4" y="84.7">PD6</text>
<text x="54.4" y="87.2">PH5</text>
<text x="54.4" y="89.7">PG8</text>
<text x="46.5" y="92.3">[4,11]</text>
<text x="54.4" y="92.3">PE5</text>
<text x="27" y="183.7">[4]</text>
<text x="31.5" y="183.7">PD12</text>
<text x="128.6" y="183.7">[4]</text>
<text x="133.1" y="183.7">PD13</text>
</g>
<g font-size="2">
<text x="241.3" y="183.5">https://fire-stm32.taobao.com</text>
<text x="241.3" y="181.2">东莞野火电子技术有限公司</text>
<text x="241.3" y="192.1">野火_F407电机驱动控制板_原理图</text>
<text x="222.3" y="199.5">A4</text>
<text x="252.3" y="199.5">LCD</text>
<text x="230.2" y="204.3">Thursday, August 20, 2020</text>
<text x="276.9" y="204.3">11</text>
<text x="286.3" y="204.3">14</text>
</g>
<g font-size="2" fill="#00f">
<text x="30.5" y="187">TIM4_CH1</text>
<text x="132.1" y="187">TIM4_CH2</text>
</g>
</svg>
